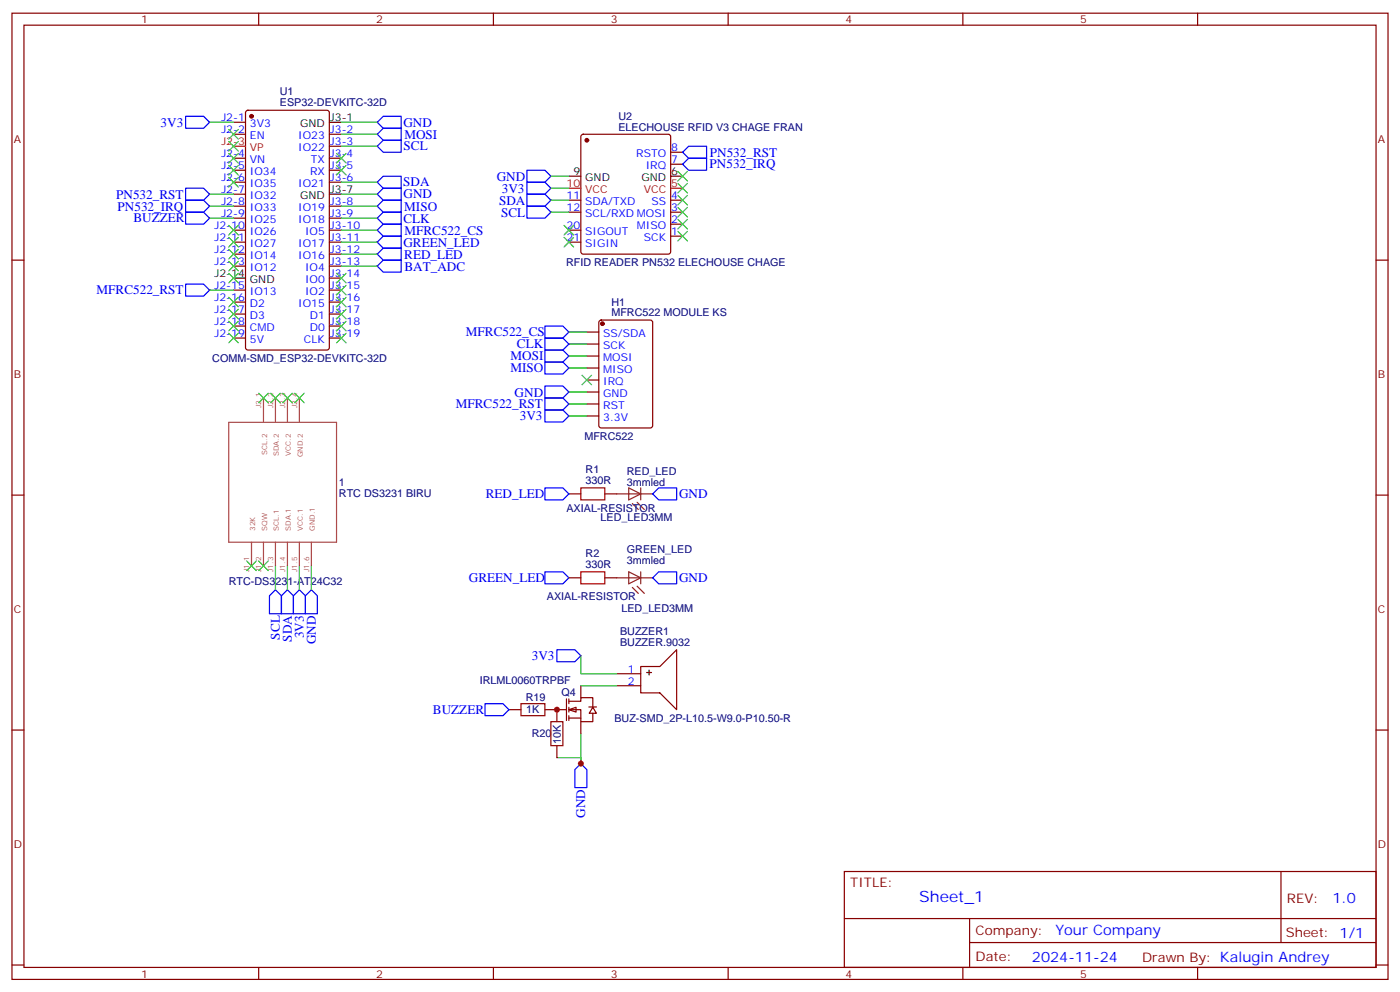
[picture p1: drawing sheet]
<svg xmlns="http://www.w3.org/2000/svg" width="412mm" height="292mm" viewBox="0 0 412 292" stroke-linecap="round" stroke-linejoin="round" font-family="sans-serif">
<g fill="none" stroke="#870000" stroke-width=".35">
<path d="M3.5 3.9h405.4v284.3h-405.4zM7.1 7.4h398.2v277.3h-398.2zM76.2 3.9v3.5M145.3 3.9v3.5M214.5 3.9v3.5M283.6 3.9v3.5M352.8 3.9v3.5M68.8 36h3.5M68.8 39.5h3.5M72.6 32.7l.4-.2h23.3l.7 .4v69.4l-.4 .7h-23.6l-.6-.5-.1-69.3zM97 39.5h3.5M171.3 39.7l.5-.2h25l.5 .2 .3 .5v33.9l-.3 .5-.5 .2h-25l-.5-.2-.2-.5v-33.9z"/>
<path d="M68.8 46.6h3.5M68.8 50.1h3.5M68.8 53.6h3.5M68.8 57.2h3.5M97 46.6h3.5M97 50.1h3.5M97 53.6h3.5M97 43h3.5M167.6 58.9h3.5M197.6 58.9h3.5M197.6 48.3h3.5M197.6 44.8h3.5"/>
<path d="M3.5 76.6h3.6M68.8 60.7h3.5M68.8 64.2h3.5M68.8 67.7h3.5M68.8 71.3h3.5M68.8 74.8h3.5M68.8 78.3h3.5M97 60.7h3.5M97 64.2h3.5M97 67.7h3.5M97 71.3h3.5M97 74.8h3.5"/>
<path d="M97 78.3h3.5M167.6 67.7h3.5M167.6 71.3h3.5M167.6 62.4h3.5M197.6 62.4h3.5M197.6 69.5h3.5M197.6 66h3.5M405.3 76.6h3.6M68.8 85.4h3.5M68.8 88.9h3.5M68.8 92.4h3.5M68.8 96h3.5"/>
<path d="M68.8 99.5h3.5M97 85.4h3.5M97 88.9h3.5M97 92.4h3.5M97 96h3.5M97 99.5h3.5M97 81.8h3.5M172.9 97.7h3.5M176.6 94.4l.5-.2h14.5l.6 .4 .1 30.6-.5 .7h-14.7l-.7-.4v-30.6zM172.9 101.2h3.5M172.9 104.8h3.5M172.9 108.3h3.5"/>
<path d="M172.9 111.8h3.5M172.9 115.4h3.5M172.9 118.9h3.5M172.9 122.4h3.5M3.5 145.7h3.6M167.6 145.3h3.5M178.2 145.3h3.5M405.3 145.7h3.6M167.6 170h3.5M178.2 170h3.5M181.7 198.3h7M188.7 196.1h5.7l4.9-4.9v17.6l-4.9-4.9h-5.7z"/>
<path d="M3.5 214.8h3.6M181.7 201.8h7M405.3 214.8h3.6M248.7 256.5h156.6v28.2h-156.6zM377.3 256.5v20.9M248.7 270.3h156.5M285.6 277.4h119.6M285.6 270.3v14.1M3.5 284h3.6M76.2 284.7v3.5M145.3 284.7v3.5M214.5 284.7v3.5"/>
<path d="M283.6 284.7v3.5M352.8 284.7v3.5M405.3 284h3.6"/>
</g>
<g fill="#870000" stroke="#870000" stroke-width=".35">
<circle cx="74.1" cy="34.2" r=".53"/>
<circle cx="172.9" cy="41.3" r=".53"/>
<circle cx="177.4" cy="95.3" r=".53"/>
</g>
<path d="M68.8 43h3.5M167.6 55.4h3.5M197.6 55.4h3.5" fill="none" stroke="#f00" stroke-width=".35"/>
<path d="M97 36h3.5M97 57.2h3.5M167.6 51.9h3.5M197.6 51.9h3.5M68.8 81.8h3.5M190.5 197.9h1.4M191.2 197.2v1.4" fill="none" stroke="#000" stroke-width=".35"/>
<path d="M77.6 117.1v7M81.1 117.1v7M84.7 117.1v7M88.2 117.1v7M67.4 124.3h31.7v35.3h-31.7zM74.1 159.6v6.9M77.6 159.6v6.9M81.1 159.6v6.9M84.7 159.6v6.9M88.2 159.6v6.9M91.7 159.6v6.9" fill="none" stroke="#a64a4a" stroke-width=".35"/>
<g fill="none" stroke="#00f" stroke-width=".35">
<path d="M54.7 34.2h5.3l1.7 1.8-1.7 1.7h-5.3zM111.1 36l1.8-1.8h5.3v3.5h-5.3zM111.1 39.5l1.8-1.8h5.3v3.6h-5.3zM54.7 55.4h5.3l1.7 1.8-1.7 1.7h-5.3zM54.7 58.9h5.3l1.7 1.8-1.7 1.7h-5.3zM111.1 43l1.8-1.7h5.3v3.5h-5.3zM111.1 53.6l1.8-1.7h5.3v3.5h-5.3zM111.1 57.2l1.8-1.8h5.3v3.5h-5.3zM155.2 57.2h5.3l1.8 1.7-1.8 1.8h-5.3zM155.2 53.6h5.3l1.8 1.8-1.8 1.8h-5.3zM155.2 50.1h5.3l1.8 1.8-1.8 1.7h-5.3zM201.1 44.8l1.7-1.8h5.3v3.6h-5.3z"/>
<path d="M201.1 48.3l1.7-1.7h5.3v3.5h-5.3zM54.7 62.4h5.3l1.7 1.8-1.7 1.8h-5.3zM111.1 60.7l1.8-1.8h5.3v3.5h-5.3zM111.1 64.2l1.8-1.8h5.3v3.6h-5.3zM111.1 67.7l1.8-1.7h5.3v3.5h-5.3zM111.1 78.3l1.8-1.7h5.3v3.5h-5.3zM111.1 74.8l1.8-1.8h5.3v3.6h-5.3zM112.9 69.5h5.3v3.5h-5.3l-1.8-1.7zM155.2 60.7h5.3l1.8 1.7-1.8 1.8h-5.3zM54.7 83.6h5.3l1.7 1.8-1.7 1.7h-5.3zM160.5 96h5.3l1.8 1.7-1.8 1.8h-5.3zM160.5 99.5h5.3l1.8 1.7-1.8 1.8h-5.3z"/>
<path d="M160.5 117.1h5.3l1.8 1.8-1.8 1.7h-5.3zM160.5 106.5h5.3l1.8 1.8-1.8 1.8h-5.3zM160.5 103h5.3l1.8 1.8-1.8 1.7h-5.3zM160.5 113.6h5.3l1.8 1.8-1.8 1.7h-5.3zM160.5 120.6h5.3l1.8 1.8-1.8 1.8h-5.3zM160.5 143.6h5.3l1.8 1.7-1.8 1.8h-5.3zM192.3 145.3l1.7-1.7h5.3v3.5h-5.3zM79.4 175.3l1.7-1.7 1.8 1.7v5.3h-3.5zM82.9 175.3l1.8-1.7 1.7 1.7v5.3h-3.5zM86.4 175.3l1.8-1.7 1.8 1.7v5.3h-3.6zM90 175.3l1.7-1.7 1.8 1.7v5.3h-3.5zM160.5 168.3h5.3l1.8 1.7-1.8 1.8h-5.3z"/>
<path d="M192.3 170l1.7-1.7h5.3v3.5h-5.3z"/>
</g>
<g fill="none" stroke="#008700" stroke-width=".35">
<path d="M61.7 36h7.1M100.5 36h10.6M100.5 39.5h10.6M61.7 57.2h7.1M100.5 57.2h10.6M100.5 53.6h10.6M100.5 43h10.6M162.3 51.9h5.3M162.3 55.4h5.3M162.3 58.9h5.3M61.7 60.7h7.1M100.5 60.7h10.6"/>
<path d="M100.5 78.3h10.6M100.5 74.8h10.6M100.5 71.3h10.6M100.5 67.7h10.6M100.5 64.2h10.6M162.3 62.4h5.3M61.7 85.4h7.1M167.6 97.7h5.3M167.6 101.2h5.3M167.6 104.8h5.3M167.6 108.3h5.3M167.6 115.4h5.3"/>
<path d="M167.6 118.9h5.3M167.6 122.4h5.3M81.1 166.5v7.1M84.7 166.5v7.1M88.2 166.5v7.1M91.7 166.5v7.1"/>
</g>
<g fill="none" stroke="#3c3" stroke-width=".35">
<path d="M67.4 38.1l2.8 2.8M70.2 38.1l-2.8 2.8M67.4 41.6l2.8 2.8M67.4 45.2l2.8 2.8M67.4 48.7l2.8 2.8M67.4 52.2l2.8 2.8M70.2 41.6l-2.8 2.8M70.2 45.2l-2.8 2.8M70.2 48.7l-2.8 2.8M70.2 52.2l-2.8 2.8M99.1 48.7l2.9 2.8M99.1 45.2l2.9 2.8"/>
<path d="M102 45.2l-2.9 2.8M102 48.7l-2.9 2.8M199.7 50.4l2.8 2.9M199.7 54l2.8 2.8M199.7 57.5l2.8 2.8M202.5 50.4l-2.8 2.9M202.5 54l-2.8 2.8M202.5 57.5l-2.8 2.8M67.4 73.4l2.8 2.8M67.4 66.3l2.8 2.8M67.4 69.8l2.8 2.9M67.4 76.9l2.8 2.8"/>
<path d="M70.2 73.4l-2.8 2.8M70.2 66.3l-2.8 2.8M70.2 69.8l-2.8 2.9M70.2 76.9l-2.8 2.8M166.2 66.3l2.8 2.8M166.2 69.8l2.8 2.9M169 66.3l-2.8 2.8M169 69.8l-2.8 2.9M199.7 61l2.8 2.9M199.7 64.6l2.8 2.8M199.7 68.1l2.8 2.8M202.5 61l-2.8 2.9"/>
<path d="M202.5 64.6l-2.8 2.8M202.5 68.1l-2.8 2.8M67.4 80.4l2.8 2.9M67.4 87.5l2.8 2.8M67.4 91l2.8 2.8M67.4 94.5l2.8 2.9M67.4 98.1l2.8 2.8M70.2 80.4l-2.8 2.9M70.2 87.5l-2.8 2.8M70.2 91l-2.8 2.8M70.2 94.5l-2.8 2.9M70.2 98.1l-2.8 2.8"/>
<path d="M99.1 98.1l2.9 2.8M99.1 94.5l2.9 2.9M99.1 91l2.9 2.8M99.1 87.5l2.9 2.8M99.1 84l2.9 2.8M99.1 80.4l2.9 2.9M102 98.1l-2.9 2.8M102 94.5l-2.9 2.9M102 91l-2.9 2.8M102 87.5l-2.9 2.8M102 84l-2.9 2.8M102 80.4l-2.9 2.9"/>
<path d="M76.2 115.7l2.8 2.8M79 115.7l-2.8 2.8M79.7 115.7l2.8 2.8M82.5 115.7l-2.8 2.8M83.3 115.7l2.8 2.8M86.1 115.7l-2.8 2.8M86.8 115.7l2.8 2.8M89.6 115.7l-2.8 2.8M171.4 110.4l2.9 2.8M174.3 110.4l-2.9 2.8M72.7 165.1l2.8 2.8M75.5 165.1l-2.8 2.8"/>
<path d="M76.2 165.1l2.8 2.8M79 165.1l-2.8 2.8"/>
</g>
<path d="M181.7 145.3h10.6M185.2 143.6l3.5 1.7-3.5 1.8zM186.3 148.2l1.7 1.7M187.7 147.8l2.1 2.1M188.7 143.6v3.5M181.7 170h10.6M185.2 168.3l3.5 1.7-3.5 1.8zM186.3 172.9l1.7 1.7M187.7 172.5l2.1 2.1M188.7 168.3v3.5" fill="none" stroke="#8c2424" stroke-width=".35"/>
<path d="M171.1 143.6h7.1v3.5h-7.1zM171.1 168.3h7.1v3.5h-7.1z" fill="none" stroke="#a10000" stroke-width=".35"/>
<path d="M167.6 208.8l2.1-.7v1.4z" fill="#fff" stroke="#870000" stroke-width=".35"/>
<g fill="none" stroke="#870000" stroke-width=".35">
<path d="M149.9 208.8h3.6M160.5 208.8h6.4M164 208.8v3.6M164 219.4v3.6M166.9 205.7v6.3M167.6 206.4h3.5v-1.1h3.5v2.8M167.6 208.8h3.5v3.6h3.5v-2.5M167.6 211.3h3.5M167.6 205.7v1.4M167.6 208.1v1.4M167.6 210.6v1.4M171.1 201.8v3.5"/>
<path d="M171.1 212.4v3.5M173.5 208.1h2.2M174.6 208.1l1.1 1.8h-2.1z"/>
</g>
<path d="M164 191.2h5.3l1.8 1.8-1.8 1.7h-5.3zM142.9 207.1h5.3l1.7 1.7-1.7 1.8h-5.3zM171.1 224.7l1.8 1.8v5.3h-3.6v-5.3z" fill="none" stroke="#00f" stroke-width=".35"/>
<path d="M61.7 64.2h7.1M171.1 193v5.3h10.6M171.1 215.9v8.8v-1.7h-7.1M171.1 201.8h10.6" fill="none" stroke="#008700" stroke-width=".35"/>
<path d="M153.5 207.1h7v3.5h-7zM162.3 212.4h3.5v7h-3.5z" fill="none" stroke="#a10000" stroke-width=".35"/>
<g fill="#c00">
<circle cx="164" cy="208.8" r=".88"/>
<circle cx="171.1" cy="224.7" r=".88"/>
</g>
<text font-size="4.6" fill="#00f" x="270.8" y="265.5">Sheet_1</text>
<g font-size="4.2" fill="#00f">
<text x="392.5" y="265.7">1.0</text>
<text x="310.9" y="275.3">Your Company</text>
<text x="304" y="283.1">2024-11-24</text>
</g>
<g font-size="3.9" fill="#00f">
<text x="47.3" y="37.3">3V3</text>
<text x="118.8" y="37.3">GND</text>
<text x="119.1" y="40.8">MOSI</text>
<text x="118.9" y="44.2">SCL</text>
<text x="209.1" y="46.1">PN532_RST</text>
<text x="146.3" y="53.2">GND</text>
<text x="209" y="49.6">PN532_IRQ</text>
<text x="34.2" y="58.4">PN532_RST</text>
<text x="118.8" y="54.8">SDA</text>
<text x="118.9" y="58.3">GND</text>
<text x="147.8" y="56.7">3V3</text>
<text x="34.6" y="61.9">PN532_IRQ</text>
<text x="39.3" y="65.4">BUZZER</text>
<text x="118.8" y="65.5">CLK</text>
<text x="119.1" y="62">MISO</text>
<text x="147" y="60.2">SDA</text>
<text x="147.6" y="63.8">SCL</text>
<text x="119.1" y="69">MFRC522_CS</text>
<text x="118.8" y="72.6">GREEN_LED</text>
<text x="119.1" y="76.1">RED_LED</text>
<text x="119.1" y="79.6">BAT_ADC</text>
<text x="28.4" y="86.6">MFRC522_RST</text>
<text x="137.2" y="98.9">MFRC522_CS</text>
<text x="150.4" y="106">MOSI</text>
<text x="152.3" y="102.5">CLK</text>
<text x="150.4" y="109.5">MISO</text>
<text x="151.6" y="116.7">GND</text>
<text x="134.3" y="120.2">MFRC522_RST</text>
<text x="153.1" y="123.7">3V3</text>
<text x="143.1" y="146.6">RED_LED</text>
<text x="200" y="146.5">GND</text>
<text x="138.1" y="171.2">GREEN_LED</text>
<text x="200" y="171.2">GND</text>
<text x="82.5" y="188.2" transform="rotate(-90 82.5 188.2)">SCL</text>
<text x="86" y="188.8" transform="rotate(-90 86 188.8)">SDA</text>
<text x="89.5" y="187.8" transform="rotate(-90 89.5 187.8)">3V3</text>
<text x="93" y="189.5" transform="rotate(-90 93 189.5)">GND</text>
<text x="156.7" y="194.2">3V3</text>
<text x="127.5" y="210.1">BUZZER</text>
<text x="172.4" y="240.6" transform="rotate(-90 172.4 240.6)">GND</text>
</g>
<g font-size="3.9" fill="#800">
<text x="250.5" y="261.1">TITLE:</text>
<text x="379.1" y="265.7">REV:</text>
<text x="287.4" y="275.3">Company:</text>
<text x="378.7" y="275.9">Sheet: 1/1</text>
<text x="287.4" y="282.9">Date:</text>
<text x="336.4" y="283">Drawn By: Kalugin Andrey</text>
</g>
<g font-size="3.2" fill="#800">
<text x="41.6" y="6.9">1</text>
<text x="110.8" y="6.9">2</text>
<text x="179.9" y="6.9">3</text>
<text x="249.1" y="6.9">4</text>
<text x="318.2" y="6.9">5</text>
<text x="4.1" y="42">A</text>
<text x="405.9" y="42">A</text>
<text x="4.1" y="111.1">B</text>
<text x="405.9" y="111.1">B</text>
<text x="4.1" y="180.3">C</text>
<text x="405.9" y="180.3">C</text>
<text x="4.1" y="249.4">D</text>
<text x="405.9" y="249.4">D</text>
<text x="41.6" y="287.7">1</text>
<text x="110.8" y="287.7">2</text>
<text x="179.9" y="287.7">3</text>
<text x="249.1" y="287.7">4</text>
<text x="318.2" y="287.7">5</text>
</g>
<g font-size="3.2" fill="#000080">
<text x="82.4" y="28.1">U1</text>
<text x="82.4" y="31.3">ESP32-DEVKITC-32D</text>
<text x="182.2" y="35.2">U2</text>
<text x="182.2" y="38.5">ELECHOUSE RFID V3 CHAGE FRAN</text>
<text x="166.7" y="78.3">RFID READER PN532 ELECHOUSE CHAGE</text>
<text x="180.1" y="89.9">H1</text>
<text x="180.1" y="93.1">MFRC522 MODULE KS</text>
<text x="62.5" y="106.5">COMM-SMD_ESP32-DEVKITC-32D</text>
<text x="172.2" y="129.5">MFRC522</text>
<text x="99.8" y="142.9">1</text>
<text x="172.5" y="142.5">330R</text>
<text x="172.5" y="139.3">R1</text>
<text x="184.6" y="142.9">3mmled</text>
<text x="184.6" y="139.7">RED_LED</text>
<text x="99.8" y="146.2">RTC DS3231 BIRU</text>
<text x="166.9" y="150.6">AXIAL-RESISTOR</text>
<text x="176.9" y="153.5">LED_LED3MM</text>
<text x="172.5" y="167.2">330R</text>
<text x="172.5" y="164">R2</text>
<text x="184.6" y="165.9">3mmled</text>
<text x="184.6" y="162.7">GREEN_LED</text>
<text x="67.4" y="172.3">RTC-DS3231-AT24C32</text>
<text x="161.1" y="176.5">AXIAL-RESISTOR</text>
<text x="183" y="180">LED_LED3MM</text>
<text x="182.7" y="190.1">BUZZER.9032</text>
<text x="182.7" y="186.9">BUZZER1</text>
<text x="141.3" y="201.1">IRLML0060TRPBF</text>
<text x="154.9" y="206.4">R19</text>
<text x="155" y="210">1K</text>
<text x="165.4" y="204.7">Q4</text>
<text x="181" y="212.4">BUZ-SMD_2P-L10.5-W9.0-P10.50-R</text>
<text x="156.6" y="217">R20</text>
<text x="165.2" y="218.8" transform="rotate(-90 165.2 218.8)">10K</text>
</g>
<g font-size="3.2" fill="#00f">
<text x="65.2" y="35.6">J2-1</text>
<text x="65.2" y="39.2">J2-2</text>
<text x="73.6" y="37.4">3V3</text>
<text x="73.6" y="40.9">EN</text>
<text x="87.8" y="40.9">IO23</text>
<text x="97.2" y="39.2">J3-2</text>
<text x="65.2" y="46.2">J2-4</text>
<text x="73.6" y="48">VN</text>
<text x="87.8" y="44.4">IO22</text>
<text x="91.6" y="48">TX</text>
<text x="97.2" y="42.7">J3-3</text>
<text x="97.2" y="46.2">J3-4</text>
<text x="187.4" y="46.2">RSTO</text>
<text x="197.7" y="48">7</text>
<text x="197.7" y="44.4">8</text>
<text x="65.2" y="49.7">J2-5</text>
<text x="65.2" y="53.3">J2-6</text>
<text x="73.6" y="51.5">IO34</text>
<text x="91.3" y="51.5">RX</text>
<text x="97.2" y="49.7">J3-5</text>
<text x="97.2" y="53.3">J3-6</text>
<text x="190.2" y="49.7">IRQ</text>
<text x="65.2" y="56.8">J2-7</text>
<text x="73.6" y="55">IO35</text>
<text x="73.6" y="58.6">IO32</text>
<text x="87.8" y="55">IO21</text>
<text x="166.9" y="58.6">11</text>
<text x="197.7" y="58.6">4</text>
<text x="65.2" y="60.3">J2-8</text>
<text x="65.2" y="63.9">J2-9</text>
<text x="73.6" y="62.1">IO33</text>
<text x="73.6" y="65.6">IO25</text>
<text x="87.8" y="62.1">IO19</text>
<text x="87.8" y="65.6">IO18</text>
<text x="97.2" y="60.3">J3-8</text>
<text x="97.2" y="63.9">J3-9</text>
<text x="166.9" y="62.1">12</text>
<text x="172.4" y="60.3">SDA/TXD</text>
<text x="172.4" y="63.9">SCL/RXD MOSI</text>
<text x="191.9" y="60.3">SS</text>
<text x="197.7" y="65.6">2</text>
<text x="197.7" y="62.1">3</text>
<text x="63.2" y="67.4">J2-10</text>
<text x="63.2" y="70.9">J2-11</text>
<text x="73.6" y="69.1">IO26</text>
<text x="89.9" y="69.1">IO5</text>
<text x="97.2" y="67.4">J3-10</text>
<text x="97.2" y="70.9">J3-11</text>
<text x="166.9" y="67.4">20</text>
<text x="166.9" y="70.9">21</text>
<text x="172.4" y="69.1">SIGOUT</text>
<text x="187.6" y="67.4">MISO</text>
<text x="189.7" y="70.9">SCK</text>
<text x="197.7" y="69.1">1</text>
<text x="63.2" y="74.4">J2-12</text>
<text x="63.2" y="78">J2-13</text>
<text x="73.6" y="72.7">IO27</text>
<text x="73.6" y="76.2">IO14</text>
<text x="87.8" y="72.7">IO17</text>
<text x="87.8" y="76.2">IO16</text>
<text x="97.2" y="74.4">J3-12</text>
<text x="97.2" y="78">J3-13</text>
<text x="172.4" y="72.7">SIGIN</text>
<text x="73.6" y="79.7">IO12</text>
<text x="89.9" y="79.7">IO4</text>
<text x="89.9" y="83.3">IO0</text>
<text x="97.2" y="81.5">J3-14</text>
<text x="63.2" y="85">J2-15</text>
<text x="63.2" y="88.5">J2-16</text>
<text x="73.6" y="86.8">IO13</text>
<text x="89.9" y="86.8">IO2</text>
<text x="97.2" y="85">J3-15</text>
<text x="97.2" y="88.5">J3-16</text>
<text x="63.2" y="92.1">J2-17</text>
<text x="63.2" y="95.6">J2-18</text>
<text x="73.6" y="90.3">D2</text>
<text x="73.6" y="93.8">D3</text>
<text x="87.8" y="90.3">IO15</text>
<text x="91.2" y="93.8">D1</text>
<text x="97.2" y="92.1">J3-17</text>
<text x="97.2" y="95.6">J3-18</text>
<text x="63.2" y="99.1">J2-19</text>
<text x="73.6" y="97.4">CMD</text>
<text x="73.6" y="100.9">5V</text>
<text x="89.5" y="100.9">CLK</text>
<text x="91.2" y="97.4">D0</text>
<text x="97.2" y="99.1">J3-19</text>
<text x="177.7" y="99.1">SS/SDA</text>
<text x="177.7" y="102.7">SCK</text>
<text x="177.7" y="106.2">MOSI</text>
<text x="177.7" y="109.7">MISO</text>
<text x="177.7" y="113.2">IRQ</text>
<text x="177.7" y="116.8">GND</text>
<text x="177.7" y="120.3">RST</text>
<text x="177.7" y="123.8">3.3V</text>
<text x="185" y="197.9">1</text>
<text x="185" y="201.4">2</text>
</g>
<g font-size="3.2">
<text x="97.2" y="35.6">J3-1</text>
<text x="88.4" y="37.4">GND</text>
<text x="168.9" y="51.5">9</text>
<text x="172.4" y="53.3">GND</text>
<text x="189" y="53.3">GND</text>
<text x="197.7" y="51.5">6</text>
<text x="88.4" y="58.6">GND</text>
<text x="97.2" y="56.8">J3-7</text>
<text x="63.2" y="81.5">J2-14</text>
<text x="73.6" y="83.3">GND</text>
</g>
<g font-size="3.2" fill="#f00">
<text x="65.2" y="42.7">J2-3</text>
<text x="73.6" y="44.4">VP</text>
<text x="166.9" y="55">10</text>
<text x="172.4" y="56.8">VCC</text>
<text x="189.6" y="56.8">VCC</text>
<text x="197.7" y="55">5</text>
</g>
<g font-size="2.1" fill="#a54b4b">
<text x="76.9" y="120" transform="rotate(-90 76.9 120)">J2.1</text>
<text x="80.4" y="120" transform="rotate(-90 80.4 120)">J2.2</text>
<text x="84" y="120" transform="rotate(-90 84 120)">J2.3</text>
<text x="87.5" y="120" transform="rotate(-90 87.5 120)">J2.4</text>
<text x="78.7" y="133.9" transform="rotate(-90 78.7 133.9)">SCL.2</text>
<text x="82.2" y="134.3" transform="rotate(-90 82.2 134.3)">SDA.2</text>
<text x="85.7" y="134.2" transform="rotate(-90 85.7 134.2)">VCC.2</text>
<text x="89.2" y="134.6" transform="rotate(-90 89.2 134.6)">GND.2</text>
<text x="75.1" y="156.2" transform="rotate(-90 75.1 156.2)">32K</text>
<text x="78.7" y="156.2" transform="rotate(-90 78.7 156.2)">SQW</text>
<text x="82.2" y="156.2" transform="rotate(-90 82.2 156.2)">SCL.1</text>
<text x="85.7" y="156.2" transform="rotate(-90 85.7 156.2)">SDA.1</text>
<text x="89.2" y="156.2" transform="rotate(-90 89.2 156.2)">VCC.1</text>
<text x="92.8" y="156.2" transform="rotate(-90 92.8 156.2)">GND.1</text>
<text x="73.4" y="168.3" transform="rotate(-90 73.4 168.3)">J1.1</text>
<text x="76.9" y="168.3" transform="rotate(-90 76.9 168.3)">J1.2</text>
<text x="80.4" y="168.3" transform="rotate(-90 80.4 168.3)">J1.3</text>
<text x="84" y="168.3" transform="rotate(-90 84 168.3)">J1.4</text>
<text x="87.5" y="168.3" transform="rotate(-90 87.5 168.3)">J1.5</text>
<text x="91" y="168.3" transform="rotate(-90 91 168.3)">J1.6</text>
</g>
</svg>
